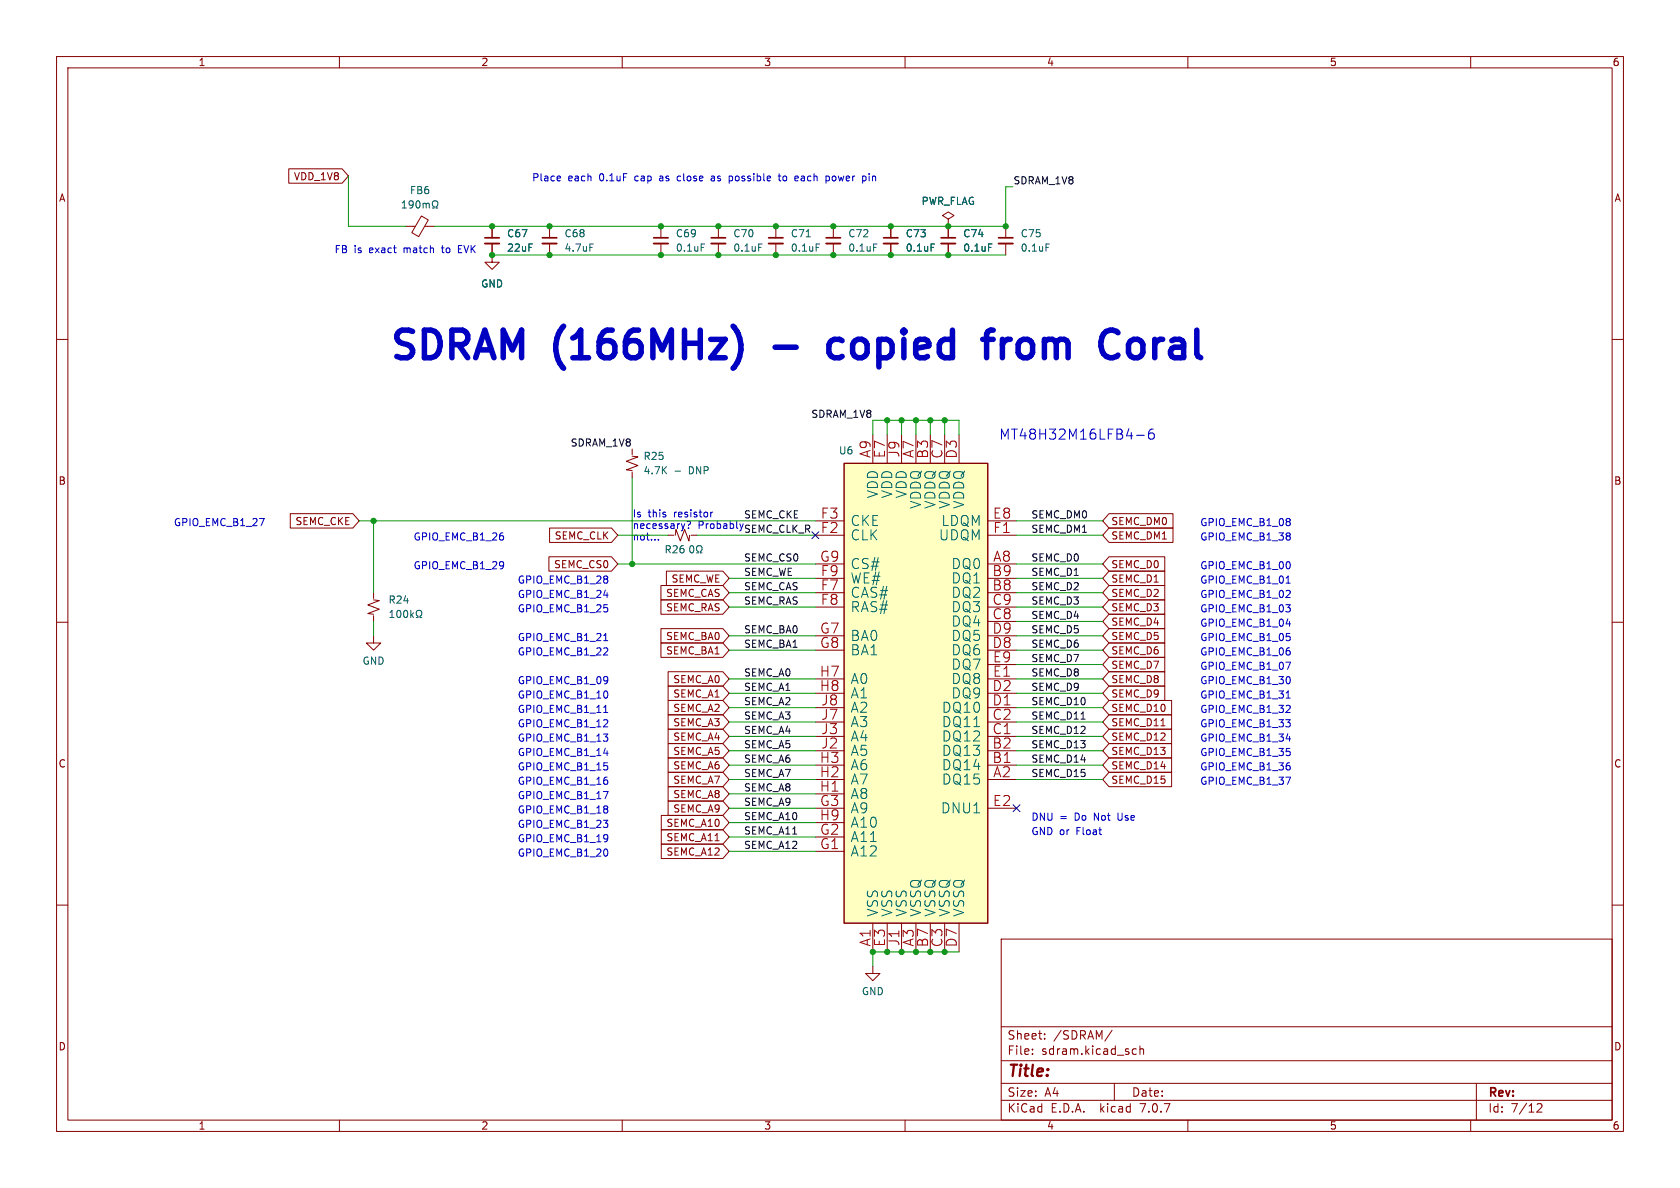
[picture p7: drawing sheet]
<svg xmlns="http://www.w3.org/2000/svg" width="297mm" height="210mm" viewBox="0 0 297 210" stroke-linecap="round" stroke-linejoin="round" font-family="sans-serif">
<g fill="none" stroke="#840000" stroke-width=".18">
<path d="M10 10h277v190h-277zM12 12h273v186h-273zM60 10v2M110 10v2M160 10v2M210 10v2M260 10v2M51 29.8h9.5l1.1 1.3-1.1 1.3h-9.5zM74.5 38.2l1.2 .7-1.7 2.9-1.2-.7zM167.6 38.7l1.1-.6-1.1-.6-1 .6 1 .6v1.3M10 60h2M71.8 40h1.6"/>
<path d="M75.1 40h1.7M87 43.1v3.3h1.3l-1.3 1.2-1.3-1.2h1.3M87 40v2M97.2 40v2M97.2 43.1v2M116.8 40v2M116.8 43.1v2M127 40v2M127 43.1v2M137.2 40v2M137.2 43.1v2M147.3 40v2"/>
<path d="M147.3 43.1v2M157.5 40v2M157.5 43.1v2M167.6 40h.1M167.6 40v2M167.6 43.1v2M177.8 40v2M177.8 43.1v2M285 60h2M111.8 79.4v1M154.3 76.8v5.1M156.8 76.8v5.1"/>
<path d="M159.4 76.8v5.1M161.9 76.8v5.1M164.5 76.8v5.1M167 76.8v5.1M169.5 76.8v5.1M51.3 90.8h11.1l1.1 1.3-1.1 1.2h-11.1zM97 98.4h11.1l1.1 1.3-1.1 1.3h-11.1zM97.2 93.3h10.9l1.1 1.3-1.1 1.3h-10.9zM111.8 80.6l1 .2-2.1 .7 2.1 .8-2.1 .8 1.1 .1M111.8 83.4v1.1M118.1 94.6h1M119.4 94.6l.1-1 .8 2 .7-2 .8 2 .1-1"/>
<path d="M122.2 94.6h1M144.1 94.6h5.1M144.1 99.7h5.1M144.1 92.1h5.1M174.6 94.6h5.1M174.6 99.7h5.1M174.6 92.1h5.1M196.1 98.4h9.8v2.6h-9.8l-1.2-1.3zM196.1 93.3h11.3v2.6h-11.3l-1.2-1.3zM196.1 90.8h11.3v2.5h-11.3l-1.2-1.2zM10 110h2M66 106l1.1 .2-2.1 .7 2.1 .8-2.1 .8 1 .1"/>
<path d="M66 112.4v1.3h1.3l-1.3 1.2-1.2-1.2h1.2M66 104.8v1M66 108.8v1.1M116.8 113.7h11l1.1 1.2-1.1 1.3h-11zM116.8 111.1h11l1.1 1.3-1.1 1.3h-11zM116.8 106h11l1.1 1.3-1.1 1.3h-11zM116.8 103.5h11l1.1 1.3-1.1 1.2h-11zM117.8 101h10l1.1 1.2-1.1 1.3h-10zM118.1 118.7h9.7l1.1 1.3-1.1 1.3h-9.7zM144.1 104.8h5.1M144.1 102.2h5.1M144.1 107.3h5.1"/>
<path d="M144.1 114.9h5.1M144.1 112.4h5.1M174.6 104.8h5.1M174.6 102.2h5.1M174.6 109.9h5.1M174.6 107.3h5.1M174.6 114.9h5.1M174.6 112.4h5.1M174.6 117.5h5.1M196.1 101h9.8v2.5h-9.8l-1.2-1.3zM196.1 116.2h9.8v2.5h-9.8l-1.2-1.2zM196.1 103.5h9.8v2.5h-9.8l-1.2-1.2z"/>
<path d="M196.1 106h9.8v2.6h-9.8l-1.2-1.3zM196.1 111.1h9.8v2.6h-9.8l-1.2-1.3zM196.1 108.6h9.8v2.5h-9.8l-1.2-1.2zM196.1 113.7h9.8v2.5h-9.8l-1.2-1.3zM196.1 118.7h9.8v2.6h-9.8l-1.2-1.3zM285 110h2M118.1 139.1h9.7l1.1 1.2-1.1 1.3h-9.7zM118.1 136.5h9.7l1.1 1.3-1.1 1.3h-9.7zM118.1 126.4h9.7l1.1 1.2-1.1 1.3h-9.7zM118.1 134h9.7l1.1 1.3-1.1 1.2h-9.7zM118.1 128.9h9.7l1.1 1.3-1.1 1.2h-9.7zM118.1 131.4h9.7l1.1 1.3-1.1 1.3h-9.7z"/>
<path d="M118.1 123.8h9.7l1.1 1.3-1.1 1.3h-9.7zM118.1 121.3h9.7l1.1 1.3-1.1 1.2h-9.7zM144.1 137.8h5.1M144.1 135.3h5.1M144.1 132.7h5.1M144.1 130.2h5.1M144.1 127.6h5.1M144.1 125.1h5.1M144.1 122.6h5.1M144.1 120h5.1M174.6 137.8h5.1M174.6 135.3h5.1"/>
<path d="M174.6 132.7h5.1M174.6 130.2h5.1M174.6 127.6h5.1M174.6 125.1h5.1M174.6 122.6h5.1M174.6 120h5.1M196.1 126.4h11v2.5h-11l-1.2-1.3zM196.1 134h11v2.5h-11l-1.2-1.2zM196.1 123.8h11v2.6h-11l-1.2-1.3zM196.1 131.4h11v2.6h-11l-1.2-1.3zM196.1 136.5h11v2.6h-11l-1.2-1.3zM196.1 128.9h11v2.5h-11l-1.2-1.2z"/>
<path d="M196.1 121.3h9.8v2.5h-9.8l-1.2-1.2zM10 160h2M116.9 144.1h10.9l1.1 1.3-1.1 1.3h-10.9zM116.9 149.2h10.9l1.1 1.3-1.1 1.3h-10.9zM116.9 146.7h10.9l1.1 1.3-1.1 1.2h-10.9zM118.1 141.6h9.7l1.1 1.3-1.1 1.2h-9.7zM144.1 142.9h5.1M144.1 150.5h5.1M144.1 148h5.1M144.1 140.3h5.1M144.1 145.4h5.1M174.6 142.9h5.1"/>
<path d="M285 160h2M154.3 170.8v1.3h1.3l-1.3 1.3-1.3-1.3h1.3M154.3 163.2v5.1M156.8 163.2v5.1M159.4 163.2v5.1M161.9 163.2v5.1M164.5 163.2v5.1M167 163.2v5.1M169.5 163.2v5.1M177 166h108v32h-108zM60 198v2M110 198v2"/>
<path d="M160 198v2M177 194.5h108M177 191.5h108M177 187.5h108M177 181.5h108M182.5 186.3v.1M182.5 185.5v.1M184.7 183.6v.1M184.7 182.8v.1M196.6 182.1l-1.3 2M197 191.5v3M200.3 186.3h.6"/>
<path d="M200.3 185.5h.6M201.5 185.5l.2-.1 .4 .1 .1 .9M201.5 184.9v1.5M210 198v2M260 198v2M261 191.5v6.5M271.7 195.2l.6-.1 .2 .1 .1 .3-.9 1.1h.9"/>
</g>
<g fill="none" stroke="#006464" stroke-width=".18">
<path d="M71.1 36.8h.7M71.1 35.9l.4-.4v1.3M73 36l-.2 .3-.4-.1-.1-.2 .1-.4 .4-.1 .2 .1a.84 .84 0 0 1-.3 1.2h-.3M73.7 35.6l.1-.1a.68 .68 0 0 1 .5 .6 .68 .68 0 0 1-.5 .7l-.1-.1-.2-.4zM74.8 35.9v.9M74.8 36l.4-.1 .1 .2M75.3 36.1l.2-.2 .3 .1 .1 .8M75.3 36.1v.7M76.4 36.8h.3v-.3a.54 .54 0 0 1-.2-.7 .54 .54 0 0 1 .7-.2 .58 .58 0 0 1-.1 .9v.3h.3M104.3 43.1h.6M124 43.1h.6M134.1 43.1h.6"/>
<path d="M142.5 41.9h.8M144.3 43.1h.6M154.4 43.1h.7M164.6 43.1h.6M174.8 43.1h.6M184.9 43.1h.6M117.8 97.1h.6l.1-.2v-.3l-.7-.1v1.2M118.1 97.1l.4 .6M119 96.6l.5-.1 .2 .3-.8 .9h.8M119.3 83.3h1M120.8 96.5h-.4a.86 .86 0 0 0 0 1.2l.5-.1v-.4l-.2-.3-.4 .1-.1 .2M122.1 96.6l.1-.1a.68 .68 0 0 1 .5 .6 .68 .68 0 0 1-.5 .6l-.1-.1-.2-.3z"/>
<path d="M123.1 97.7h.3v-.2a.54 .54 0 0 1-.2-.7 .54 .54 0 0 1 .7-.3 .58 .58 0 0 1-.1 1v.2h.3M68.9 109.2h.8M68.9 108.3l.4-.4v1.3M70.3 108l.1-.1a.68 .68 0 0 1 .5 .6 .68 .68 0 0 1-.5 .7 .84 .84 0 0 1-.1-1.2zM71.5 108l.2-.1a.68 .68 0 0 1 .4 .6 .68 .68 0 0 1-.4 .7l-.2-.2-.1-.3zM72.6 107.9v1.3M72.7 108.7l.4 .5M73.1 108.3l-.5 .5M73.6 109.2h.3v-.3a.54 .54 0 0 1-.3-.7 .54 .54 0 0 1 .8-.2 .58 .58 0 0 1-.1 .9v.3h.3"/>
</g>
<path d="M85.7 43.1h2.6M95.9 43.1h2.5M115.6 43.1h2.5M125.7 43.1h2.6M135.9 43.1h2.5M146 43.1h2.6M156.2 43.1h2.5M166.4 43.1h2.5M176.5 43.1h2.6" fill="none" stroke="#840000" stroke-width=".33"/>
<path d="M85.7 42h2.6M95.9 42h2.5M115.6 42h2.5M125.7 42h2.6M135.9 42h2.5M146 42h2.6M156.2 42h2.5M166.4 42h2.5M176.5 42h2.6" fill="none" stroke="#840000" stroke-width=".3"/>
<path d="M149.2 81.9h25.4v81.3h-25.4z" fill="#ffffc2" stroke="#ffffc2" stroke-width=".18"/>
<path d="M149.2 81.9h25.4v81.3h-25.4z" fill="none" stroke="#840000" stroke-width=".25"/>
<g fill="none" stroke="#0000c2" stroke-width=".18">
<path d="M98.9 31.1l.2 .3-.6 .1M99 31.9l-.1 .1M120 31.1l-.3 .3v.3l.3 .3M126.1 31.1l-.3 .1M126.2 31.5h-.3l-.2 .2 .1 .2 .4 .1M128.9 31.2l.4-.1 .2 .1M129.5 31.9l-.2 .1-.4-.1M137.6 31.1h.4M137.7 30.7v1.1l.3 .2M140.9 31.1l.2 .3-.6 .1M141.1 31.9l-.2 .1M146.1 31.1h.3l.2 .3v.5l-.5 .1"/>
<path d="M147.2 31.2v.7M153 31.2v.7M153.6 30.7v.1M153.6 31.1v.9M81 44h.5M81.7 43.4h-.7v1.3h.7M200.9 77h1.4M203.9 75.9a.7 .7 0 0 0-.9 .7v.7l.2 .2 .5 .1 .3-.1 .1-.6-.2-.3-.5-.1-.4 .4M45.9 91.7h.8l-.5 1.2M89 94.8v.6M89 99.4v.8M89 99.8v.1"/>
<path d="M116.4 95.4v.1M121.6 92.2h-.1M121.7 93.3v.1M121.9 92.2l.2 .3-.4 .4M126 90.5l-.4 .3M130.8 92.6l.3 .8M228 91.8v.3M228 92.3v.5M228 94.3v.3M228 94.9v.5M228 99.5v.8M106.7 115.8h.7"/>
<path d="M106.7 113.3h.7M106.7 105.2h.8M107.4 101.9v.3M107.4 102.5v.5M107.4 107.5v.6M107.4 114.6v.5M107.4 119.7v.9M227.3 117.1h.9l-.6 1.2M227.3 105.6h.8M227.3 106.9h.8l-.4 .5M227.4 103.1h.7M227.4 110.3h.8"/>
<path d="M228 119.8v.8M228 104.5v.4M228 107.5v.6M228 112.6v.5M228 115.1v.6M106.7 139.9h.8l-.5 1.3M106.7 128.5h.7M106.7 129.8h.7l-.4 .4M106.7 126h.7M106.7 133.1h.8M107.4 138v.5M107.4 122.4v.8"/>
<path d="M107.4 127.3v.5M107.4 130.4v.5M107.4 135.4v.6M107.4 120.1v.2M227.3 126h.8M227.3 127.2h.8l-.4 .5M227.3 137.4h.9l-.6 1.3M227.4 123.4h.7M227.4 130.6h.8M228 124.8v.4M228 127.8v.6M228 132.9v.6"/>
<path d="M228 135.4v.6M106.7 145h.7l-.4 .5M107.4 142.6v.3M107.4 143.1v.5M107.4 145.6v.6M107.4 147.7v.8M107.4 150.3v.8M107.4 148.1v.1"/>
</g>
<path d="M130.3 58.6a5.8 5.8 0 0 1 0 5.6M173.7 60h1.9M175.6 58.4h-.5l-.4 .2M177.2 60v3.2M178.1 60l-.7 .5-.2 .4M197.4 58.6l.2 .2M201.1 60a1.32 1.32 0 0 0-1.6 .9v1.4a1.32 1.32 0 0 0 1.6 .9M148.9 60.2l-.5-.2h-.9l-.7 .5-.2 .4v1.4l.4 .7 .5 .2h.9l.5-.2M197.6 62.8l-.2 .2" fill="none" stroke="#0000c2" stroke-width=".98"/>
<g fill="none" stroke="#009600" stroke-width=".18">
<path d="M61.6 31.1v8.9h10.2M179.1 33h-1.3v7h-101M87 45.1h90.8M154.3 76.8v-2.5h15.2v2.5M156.8 74.3v2.5M159.4 74.3v2.5M161.9 74.3v2.5M164.5 74.3v2.5M167 74.3v2.5M63.5 92.1h80.6M66 92.1v12.7M109.2 94.6h8.9"/>
<path d="M109.2 99.7h34.9M111.8 84.5v15.2M123.2 94.6h20.9M179.7 92.1h15.2M179.7 94.6h15.2M179.7 99.7h15.2M66 109.9v2.5M128.9 114.9h15.2M128.9 107.3h15.2M128.9 104.8h15.2M128.9 102.2h15.2M128.9 112.4h15.2"/>
<path d="M179.7 117.5h15.2M179.7 114.9h15.2M179.7 107.3h15.2M179.7 104.8h15.2M179.7 102.2h15.2M179.7 109.9h15.2M179.7 112.4h15.2M128.9 125.1h15.2M128.9 120h15.2M128.9 122.6h15.2M128.9 135.3h15.2M128.9 132.7h15.2"/>
<path d="M128.9 130.2h15.2M128.9 137.8h15.2M128.9 127.6h15.2M179.7 125.1h15.2M179.7 120h15.2M179.7 122.6h15.2M179.7 135.3h15.2M179.7 132.7h15.2M179.7 130.2h15.2M179.7 137.8h15.2M179.7 127.6h15.2M128.9 145.4h15.2"/>
<path d="M128.9 150.5h15.2M128.9 148h15.2M128.9 142.9h15.2M128.9 140.3h15.2M164.5 168.3h-10.2v2.5M167 168.3h2.5"/>
</g>
<path d="M143.5 94l1.3 1.2M144.8 94l-1.3 1.2M179.1 142.3l1.2 1.2M180.3 142.3l-1.2 1.2" fill="none" stroke="#000084" stroke-width=".18"/>
<g fill="#009600" stroke="#009600" stroke-width=".18">
<circle cx="116.8" cy="45.1" r=".46"/>
<circle cx="127" cy="40" r=".46"/>
<circle cx="127" cy="45.1" r=".46"/>
<circle cx="87" cy="40" r=".46"/>
<circle cx="87" cy="45.1" r=".46"/>
<circle cx="116.8" cy="40" r=".46"/>
<circle cx="97.2" cy="45.1" r=".46"/>
<circle cx="97.2" cy="40" r=".46"/>
<circle cx="66" cy="92.1" r=".46"/>
<circle cx="111.8" cy="99.7" r=".46"/>
<circle cx="161.9" cy="168.3" r=".46"/>
<circle cx="164.5" cy="168.3" r=".46"/>
<circle cx="167" cy="168.3" r=".46"/>
<circle cx="156.8" cy="168.3" r=".46"/>
<circle cx="154.3" cy="168.3" r=".46"/>
<circle cx="177.8" cy="40" r=".46"/>
<circle cx="167" cy="74.3" r=".46"/>
<circle cx="164.5" cy="74.3" r=".46"/>
<circle cx="159.4" cy="74.3" r=".46"/>
<circle cx="137.2" cy="40" r=".46"/>
<circle cx="137.2" cy="45.1" r=".46"/>
<circle cx="157.5" cy="45.1" r=".46"/>
<circle cx="167.6" cy="45.1" r=".46"/>
<circle cx="157.5" cy="40" r=".46"/>
<circle cx="167.6" cy="40" r=".46"/>
<circle cx="147.3" cy="40" r=".46"/>
<circle cx="147.3" cy="45.1" r=".46"/>
<circle cx="156.8" cy="74.3" r=".46"/>
<circle cx="161.9" cy="74.3" r=".46"/>
<circle cx="159.4" cy="168.3" r=".46"/>
</g>
<g font-size="6.8" fill="#0000c2">
<text x="68.6" y="63.9">SDRAM</text>
<text x="98.4" y="63.9">(166MHz)</text>
<text x="139.1" y="63.9">-</text>
<text x="150.8" y="63.9">copied</text>
<text x="180.4" y="63.9">from</text>
<text x="202.8" y="63.9">Coral</text>
</g>
<text font-size="2.8" fill="#840000" x="178" y="190.9">Title:</text>
<text font-size="2.5" fill="#0000c2" x="176.5" y="77.9">MT48H32M16LFB4-6</text>
<g font-size="2.5" fill="#a90000">
<text x="154.1" y="81" transform="rotate(-90 154.1 81)">A9</text>
<text x="156.6" y="81.1" transform="rotate(-90 156.6 81.1)">E7</text>
<text x="159.1" y="80.9" transform="rotate(-90 159.1 80.9)">J9</text>
<text x="161.7" y="81" transform="rotate(-90 161.7 81)">A7</text>
<text x="164.2" y="81.2" transform="rotate(-90 164.2 81.2)">B3</text>
<text x="166.8" y="81.2" transform="rotate(-90 166.8 81.2)">C7</text>
<text x="169.3" y="81.2" transform="rotate(-90 169.3 81.2)">D3</text>
<text x="145" y="94.4">F2</text>
<text x="145" y="91.8">F3</text>
<text x="175.5" y="91.8">E8</text>
<text x="175.5" y="94.4">F1</text>
<text x="144.9" y="99.4">G9</text>
<text x="145" y="102">F9</text>
<text x="175.4" y="102">B9</text>
<text x="175.5" y="99.4">A8</text>
<text x="145" y="104.5">F7</text>
<text x="145" y="107.1">F8</text>
<text x="175.4" y="104.5">B8</text>
<text x="175.4" y="107.1">C9</text>
<text x="144.9" y="112.1">G7</text>
<text x="175.4" y="109.6">C8</text>
<text x="175.4" y="112.1">D9</text>
<text x="144.9" y="119.8">H7</text>
<text x="144.9" y="114.7">G8</text>
<text x="175.4" y="114.7">D8</text>
<text x="175.5" y="119.8">E1</text>
<text x="175.5" y="117.2">E9</text>
<text x="144.9" y="122.3">H8</text>
<text x="145.1" y="124.8">J8</text>
<text x="175.4" y="124.8">D1</text>
<text x="175.4" y="122.3">D2</text>
<text x="145.1" y="129.9">J3</text>
<text x="145.1" y="127.4">J7</text>
<text x="175.4" y="129.9">C1</text>
<text x="175.4" y="127.4">C2</text>
<text x="144.9" y="137.5">H2</text>
<text x="144.9" y="135">H3</text>
<text x="145.1" y="132.5">J2</text>
<text x="175.4" y="135">B1</text>
<text x="175.4" y="132.5">B2</text>
<text x="175.5" y="137.5">A2</text>
<text x="144.9" y="140.1">H1</text>
<text x="144.9" y="142.6">G3</text>
<text x="175.5" y="142.6">E2</text>
<text x="144.9" y="145.2">H9</text>
<text x="144.9" y="147.7">G2</text>
<text x="144.9" y="150.2">G1</text>
<text x="154.1" y="167.4" transform="rotate(-90 154.1 167.4)">A1</text>
<text x="156.6" y="167.4" transform="rotate(-90 156.6 167.4)">E3</text>
<text x="159.1" y="167.3" transform="rotate(-90 159.1 167.3)">J1</text>
<text x="161.7" y="167.4" transform="rotate(-90 161.7 167.4)">A3</text>
<text x="164.2" y="167.5" transform="rotate(-90 164.2 167.5)">B7</text>
<text x="169.3" y="167.5" transform="rotate(-90 169.3 167.5)">D7</text>
</g>
<g font-size="2.5" fill="#006464">
<text x="155.4" y="88.1" transform="rotate(-90 155.4 88.1)">VDD</text>
<text x="158" y="88.1" transform="rotate(-90 158 88.1)">VDD</text>
<text x="160.5" y="88.1" transform="rotate(-90 160.5 88.1)">VDD</text>
<text x="163" y="90" transform="rotate(-90 163 90)">VDDQ</text>
<text x="165.6" y="90" transform="rotate(-90 165.6 90)">VDDQ</text>
<text x="168.1" y="90" transform="rotate(-90 168.1 90)">VDDQ</text>
<text x="170.7" y="90" transform="rotate(-90 170.7 90)">VDDQ</text>
<text x="150.2" y="95.7">CLK</text>
<text x="150.2" y="93.2">CKE</text>
<text x="166" y="95.7">UDQM</text>
<text x="166.4" y="93.2">LDQM</text>
<text x="150.2" y="100.8">CS#</text>
<text x="168.2" y="100.8">DQ0</text>
<text x="150.2" y="105.9">CAS#</text>
<text x="150.2" y="103.4">WE#</text>
<text x="168.2" y="105.9">DQ2</text>
<text x="168.2" y="103.4">DQ1</text>
<text x="150.2" y="108.4">RAS#</text>
<text x="150.2" y="113.5">BA0</text>
<text x="168.2" y="111">DQ4</text>
<text x="168.2" y="108.4">DQ3</text>
<text x="168.2" y="113.5">DQ5</text>
<text x="150.2" y="116.1">BA1</text>
<text x="168.2" y="116.1">DQ6</text>
<text x="168.2" y="118.6">DQ7</text>
<text x="150.2" y="121.1">A0</text>
<text x="150.2" y="123.7">A1</text>
<text x="168.2" y="123.7">DQ9</text>
<text x="168.2" y="121.1">DQ8</text>
<text x="150.2" y="131.3">A4</text>
<text x="150.2" y="128.8">A3</text>
<text x="150.2" y="126.2">A2</text>
<text x="166.5" y="131.3">DQ12</text>
<text x="166.5" y="128.8">DQ11</text>
<text x="166.5" y="126.2">DQ10</text>
<text x="150.2" y="136.4">A6</text>
<text x="150.2" y="133.8">A5</text>
<text x="166.5" y="136.4">DQ14</text>
<text x="166.5" y="133.8">DQ13</text>
<text x="150.2" y="144">A9</text>
<text x="150.2" y="141.5">A8</text>
<text x="150.2" y="138.9">A7</text>
<text x="166.3" y="144">DNU1</text>
<text x="166.5" y="138.9">DQ15</text>
<text x="150.2" y="149.1">A11</text>
<text x="150.2" y="146.5">A10</text>
<text x="150.2" y="151.6">A12</text>
<text x="155.4" y="162.2" transform="rotate(-90 155.4 162.2)">VSS</text>
<text x="158" y="162.2" transform="rotate(-90 158 162.2)">VSS</text>
<text x="160.5" y="162.2" transform="rotate(-90 160.5 162.2)">VSS</text>
<text x="163" y="162.2" transform="rotate(-90 163 162.2)">VSSQ</text>
<text x="165.6" y="162.2" transform="rotate(-90 165.6 162.2)">VSSQ</text>
<text x="168.1" y="162.2" transform="rotate(-90 168.1 162.2)">VSSQ</text>
<text x="170.7" y="162.2" transform="rotate(-90 170.7 162.2)">VSSQ</text>
</g>
<text font-size="2.5" fill="#009600" x="166.8" y="167.5" transform="rotate(-90 166.8 167.5)">C3</text>
<g font-size="2.1" fill="#840000">
<text x="178" y="184">Sheet:</text>
<text x="186.2" y="184">/SDRAM/</text>
<text x="178" y="186.7">File:</text>
<text x="184.1" y="186.7">sdram.kicad_sch</text>
<text x="178" y="196.9">KiCad</text>
<text x="178" y="194.1">Size:</text>
<text x="184.7" y="194.1">A4</text>
<text x="185.7" y="196.9">E.D.A.</text>
<text x="194.6" y="196.9">kicad</text>
<text x="200" y="194.1">Date:</text>
<text x="201.8" y="196.9">7.0.7</text>
<text x="263" y="194.3">Rev:</text>
<text x="263" y="196.9">Id:</text>
<text x="267.1" y="196.9">7/12</text>
</g>
<g font-size="1.8" fill="#840000">
<text x="35" y="11.9">1</text>
<text x="85" y="11.9">2</text>
<text x="135" y="11.9">3</text>
<text x="185" y="11.9">4</text>
<text x="235" y="11.9">5</text>
<text x="285" y="11.9">6</text>
<text x="10.3" y="35.9">A</text>
<text x="51.9" y="32.1">VDD_1V8</text>
<text x="285.3" y="35.9">A</text>
<text x="10.3" y="85.9">B</text>
<text x="285.3" y="85.9">B</text>
<text x="52.1" y="93">SEMC_CKE</text>
<text x="98" y="95.6">SEMC_CLK</text>
<text x="196.4" y="95.6">SEMC_DM1</text>
<text x="196.4" y="93">SEMC_DM0</text>
<text x="97.9" y="100.6">SEMC_CS0</text>
<text x="196.4" y="100.6">SEMC_D0</text>
<text x="117.7" y="105.7">SEMC_CAS</text>
<text x="118.6" y="103.2">SEMC_WE</text>
<text x="196.4" y="103.2">SEMC_D1</text>
<text x="196.4" y="105.7">SEMC_D2</text>
<text x="117.7" y="113.3">SEMC_BA0</text>
<text x="117.7" y="108.3">SEMC_RAS</text>
<text x="196.4" y="108.3">SEMC_D3</text>
<text x="196.4" y="113.3">SEMC_D5</text>
<text x="196.4" y="110.8">SEMC_D4</text>
<text x="117.7" y="115.9">SEMC_BA1</text>
<text x="196.4" y="118.4">SEMC_D7</text>
<text x="196.4" y="115.9">SEMC_D6</text>
<text x="118.9" y="121">SEMC_A0</text>
<text x="118.9" y="123.5">SEMC_A1</text>
<text x="196.4" y="123.5">SEMC_D9</text>
<text x="196.4" y="121">SEMC_D8</text>
<text x="118.9" y="128.6">SEMC_A3</text>
<text x="118.9" y="131.1">SEMC_A4</text>
<text x="118.9" y="126">SEMC_A2</text>
<text x="196.4" y="128.6">SEMC_D11</text>
<text x="196.4" y="126">SEMC_D10</text>
<text x="196.4" y="131.1">SEMC_D12</text>
<text x="10.3" y="135.9">C</text>
<text x="118.9" y="136.2">SEMC_A6</text>
<text x="118.9" y="133.7">SEMC_A5</text>
<text x="196.4" y="136.2">SEMC_D14</text>
<text x="196.4" y="133.7">SEMC_D13</text>
<text x="285.3" y="135.9">C</text>
<text x="118.9" y="143.8">SEMC_A9</text>
<text x="118.9" y="141.3">SEMC_A8</text>
<text x="118.9" y="138.7">SEMC_A7</text>
<text x="196.4" y="138.7">SEMC_D15</text>
<text x="117.7" y="146.4">SEMC_A10</text>
<text x="117.7" y="148.9">SEMC_A11</text>
<text x="117.7" y="151.4">SEMC_A12</text>
<text x="10.3" y="185.9">D</text>
<text x="285.3" y="185.9">D</text>
<text x="35" y="199.9">1</text>
<text x="85" y="199.9">2</text>
<text x="135" y="199.9">3</text>
<text x="185" y="199.9">4</text>
<text x="235" y="199.9">5</text>
<text x="285" y="199.9">6</text>
</g>
<g font-size="1.8" fill="#006464">
<text x="72.4" y="34.5">FB6</text>
<text x="162.8" y="36.4">PWR_FLAG</text>
<text x="89.5" y="42.1">C67</text>
<text x="89.5" y="44.7">22uF</text>
<text x="99.7" y="42.1">C68</text>
<text x="99.7" y="44.7">4.7uF</text>
<text x="119.4" y="42.1">C69</text>
<text x="119.4" y="44.7">0.1uF</text>
<text x="129.5" y="42.1">C70</text>
<text x="129.5" y="44.7">0.1uF</text>
<text x="139.7" y="42.1">C71</text>
<text x="139.7" y="44.7">0.1uF</text>
<text x="149.9" y="42.1">C72</text>
<text x="149.9" y="44.7">0.1uF</text>
<text x="160" y="42.1">C73</text>
<text x="160" y="44.7">0.1uF</text>
<text x="170.2" y="42.1">C74</text>
<text x="170.2" y="44.7">0.1uF</text>
<text x="180.3" y="42.1">C75</text>
<text x="180.3" y="44.7">0.1uF</text>
<text x="85" y="51">GND</text>
<text x="113.7" y="81.5">R25</text>
<text x="148.2" y="80.5">U6</text>
<text x="113.7" y="84">4.7K</text>
<text x="121.9" y="84">DNP</text>
<text x="68.6" y="106.9">R24</text>
<text x="64" y="117.7">GND</text>
<text x="152.3" y="176.1">GND</text>
</g>
<g font-size="1.8" fill="#0000c2">
<text x="94" y="32.1">Place</text>
<text x="100.4" y="32.1">each</text>
<text x="106.1" y="32.1">0.1uF</text>
<text x="112.5" y="32.1">cap</text>
<text x="117" y="32.1">as</text>
<text x="120.4" y="32.1">close</text>
<text x="126.6" y="32.1">as</text>
<text x="129.9" y="32.1">possible</text>
<text x="139" y="32.1">to</text>
<text x="142" y="32.1">each</text>
<text x="147.7" y="32.1">power</text>
<text x="154.3" y="32.1">pin</text>
<text x="59.1" y="44.8">FB</text>
<text x="62.6" y="44.8">is</text>
<text x="65.4" y="44.8">exact</text>
<text x="71.6" y="44.8">match</text>
<text x="78.6" y="44.8">to</text>
<text x="81.7" y="44.8">EVK</text>
<text x="30.6" y="93.1">GPIO_EMC_B1_27</text>
<text x="73" y="95.6">GPIO_EMC_B1_26</text>
<text x="111.8" y="91.5">Is</text>
<text x="111.8" y="93.6">necessary?</text>
<text x="111.8" y="95.6">not...</text>
<text x="114.6" y="91.5">this</text>
<text x="119.2" y="91.5">resistor</text>
<text x="123.4" y="93.6">Probably</text>
<text x="131.4" y="94.3">SEMC_CLK_R</text>
<text x="212.1" y="93.1">GPIO_EMC_B1_08</text>
<text x="212.1" y="95.6">GPIO_EMC_B1_38</text>
<text x="73" y="100.7">GPIO_EMC_B1_29</text>
<text x="212.1" y="100.7">GPIO_EMC_B1_00</text>
<text x="91.4" y="105.8">GPIO_EMC_B1_24</text>
<text x="91.4" y="103.3">GPIO_EMC_B1_28</text>
<text x="212.1" y="103.3">GPIO_EMC_B1_01</text>
<text x="212.1" y="105.8">GPIO_EMC_B1_02</text>
<text x="91.4" y="113.4">GPIO_EMC_B1_21</text>
<text x="91.4" y="108.3">GPIO_EMC_B1_25</text>
<text x="212.1" y="113.4">GPIO_EMC_B1_05</text>
<text x="212.1" y="108.3">GPIO_EMC_B1_03</text>
<text x="212.1" y="110.9">GPIO_EMC_B1_04</text>
<text x="91.4" y="116">GPIO_EMC_B1_22</text>
<text x="212.1" y="116">GPIO_EMC_B1_06</text>
<text x="212.1" y="118.5">GPIO_EMC_B1_07</text>
<text x="91.4" y="121">GPIO_EMC_B1_09</text>
<text x="91.4" y="123.6">GPIO_EMC_B1_10</text>
<text x="212.1" y="121">GPIO_EMC_B1_30</text>
<text x="212.1" y="123.6">GPIO_EMC_B1_31</text>
<text x="91.4" y="128.7">GPIO_EMC_B1_12</text>
<text x="91.4" y="126.1">GPIO_EMC_B1_11</text>
<text x="91.4" y="131.2">GPIO_EMC_B1_13</text>
<text x="212.1" y="126.1">GPIO_EMC_B1_32</text>
<text x="212.1" y="131.2">GPIO_EMC_B1_34</text>
<text x="212.1" y="128.7">GPIO_EMC_B1_33</text>
<text x="91.4" y="136.3">GPIO_EMC_B1_15</text>
<text x="91.4" y="133.7">GPIO_EMC_B1_14</text>
<text x="212.1" y="136.3">GPIO_EMC_B1_36</text>
<text x="212.1" y="133.7">GPIO_EMC_B1_35</text>
<text x="91.4" y="138.8">GPIO_EMC_B1_16</text>
<text x="91.4" y="141.4">GPIO_EMC_B1_17</text>
<text x="91.4" y="143.9">GPIO_EMC_B1_18</text>
<text x="212.1" y="138.8">GPIO_EMC_B1_37</text>
<text x="91.4" y="149">GPIO_EMC_B1_19</text>
<text x="91.4" y="146.4">GPIO_EMC_B1_23</text>
<text x="182.2" y="145.2">DNU</text>
<text x="182.2" y="147.7">GND or</text>
<text x="187.3" y="145.2">=</text>
<text x="190.1" y="145.2">Do</text>
<text x="190.4" y="147.7">Float</text>
<text x="193.7" y="145.2">Not</text>
<text x="198.1" y="145.2">Use</text>
<text x="91.4" y="151.5">GPIO_EMC_B1_20</text>
</g>
<g font-size="1.8" fill="#0f0f0f">
<text x="179.1" y="32.7">SDRAM_1V8</text>
<text x="143.3" y="73.9">SDRAM_1V8</text>
<text x="100.8" y="79">SDRAM_1V8</text>
<text x="131.4" y="91.7">SEMC_CKE</text>
<text x="182.2" y="91.7">SEMC_DM0</text>
<text x="182.2" y="94.3">SEMC_DM1</text>
<text x="131.4" y="99.3">SEMC_CS0</text>
<text x="131.4" y="101.9">SEMC_WE</text>
<text x="182.2" y="101.9">SEMC_D1</text>
<text x="182.2" y="99.3">SEMC_D0</text>
<text x="131.4" y="104.4">SEMC_CAS</text>
<text x="131.4" y="107">SEMC_RAS</text>
<text x="182.2" y="107">SEMC_D3</text>
<text x="182.2" y="104.4">SEMC_D2</text>
<text x="131.4" y="112">SEMC_BA0</text>
<text x="182.2" y="109.5">SEMC_D4</text>
<text x="182.2" y="112">SEMC_D5</text>
<text x="131.4" y="119.7">SEMC_A0</text>
<text x="131.4" y="114.6">SEMC_BA1</text>
<text x="182.2" y="119.7">SEMC_D8</text>
<text x="182.2" y="114.6">SEMC_D6</text>
<text x="182.2" y="117.1">SEMC_D7</text>
<text x="131.4" y="122.2">SEMC_A1</text>
<text x="131.4" y="124.7">SEMC_A2</text>
<text x="182.2" y="124.7">SEMC_D10</text>
<text x="182.2" y="122.2">SEMC_D9</text>
<text x="131.4" y="129.8">SEMC_A4</text>
<text x="131.4" y="127.3">SEMC_A3</text>
<text x="182.2" y="129.8">SEMC_D12</text>
<text x="182.2" y="127.3">SEMC_D11</text>
<text x="131.4" y="137.4">SEMC_A7</text>
<text x="131.4" y="134.9">SEMC_A6</text>
<text x="131.4" y="132.4">SEMC_A5</text>
<text x="182.2" y="137.4">SEMC_D15</text>
<text x="182.2" y="132.4">SEMC_D13</text>
<text x="182.2" y="134.9">SEMC_D14</text>
<text x="131.4" y="142.5">SEMC_A9</text>
<text x="131.4" y="140">SEMC_A8</text>
<text x="131.4" y="145.1">SEMC_A10</text>
<text x="131.4" y="147.6">SEMC_A11</text>
<text x="131.4" y="150.1">SEMC_A12</text>
</g>
</svg>
